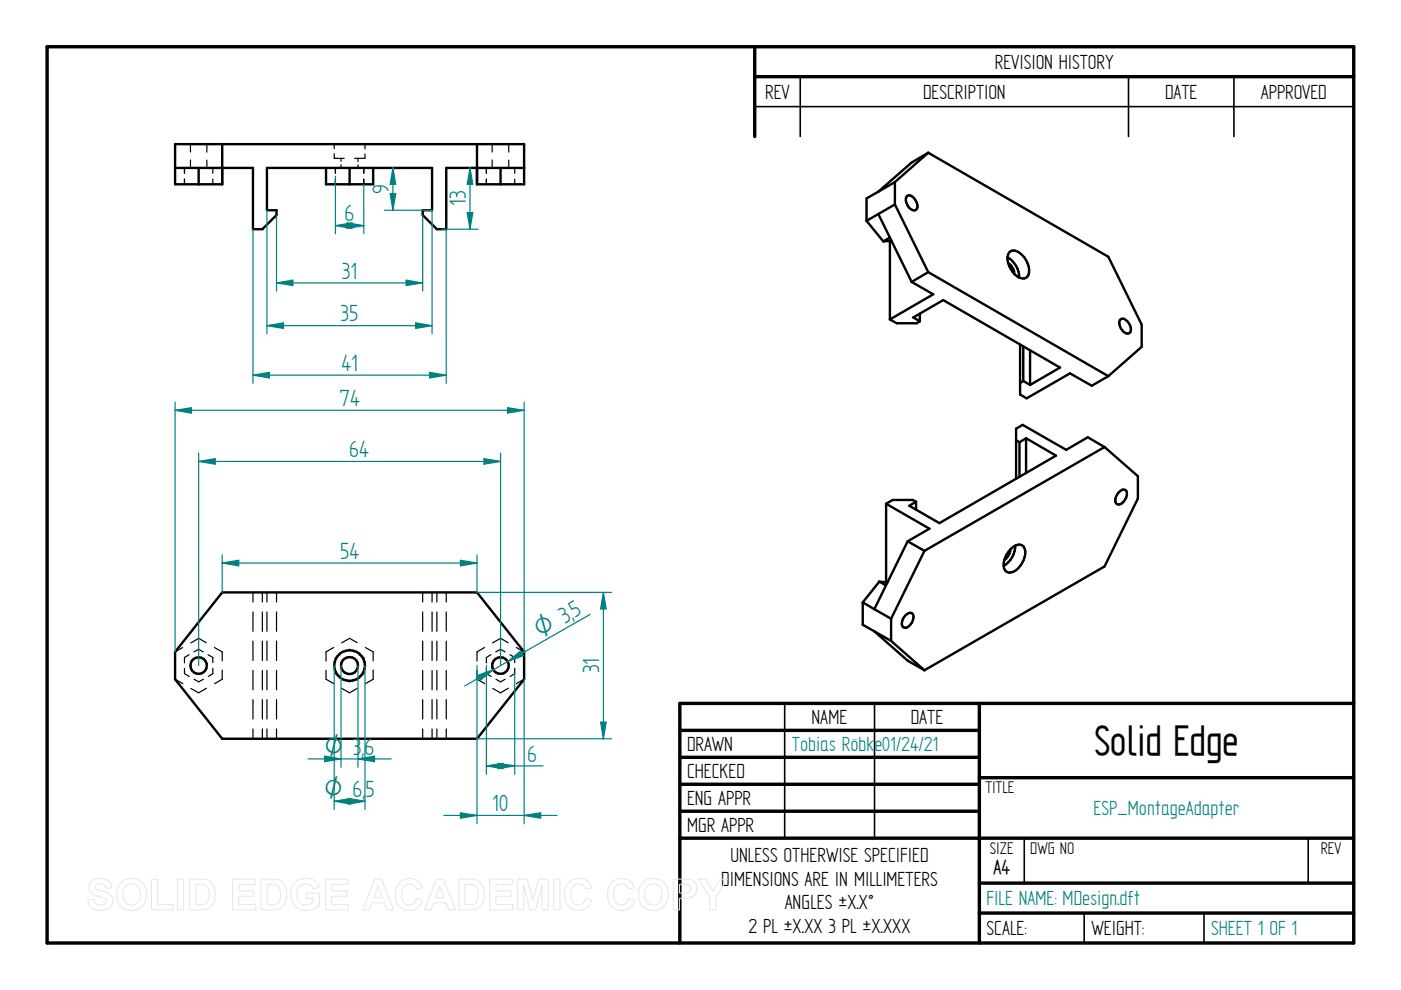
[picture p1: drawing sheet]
<svg xmlns="http://www.w3.org/2000/svg" width="297mm" height="210mm" viewBox="0 0 297 210" stroke-linecap="round" stroke-linejoin="round" font-family="sans-serif">
<g fill="none" stroke="#000" stroke-width=".72">
<path d="M10 9.9h277v190h-277zM160 9.9v19.1M160 16.3h127M144.1 154.9h63.5M207.6 149.1v50.8M287 149.1h-142.9v50.8M144.1 160.6h63.5M144.1 166.3h63.5M144.1 172h63.5M144.1 177.7h142.9M207.6 164.9h79.4M207.6 187.2h79.4"/>
<path d="M207.6 193.6h79.4"/>
</g>
<path d="M169.7 16.3v12.7M239.3 16.3v12.7M261.6 16.3v12.7M160 22.6h127M166.4 149.1v28.6M185.4 149.1v28.6M217.2 177.8v9.4M277.4 177.8v9.4M229.9 193.6v6.3M255.3 193.6v6.3" fill="none" stroke="#000" stroke-width=".34"/>
<g fill="none" stroke="#000" stroke-width=".25">
<path d="M39.1 35.6v1.1M39.1 38v1.1M40.4 30.6v1.6M40.4 33.9v1.7M43.9 30.6v1.7M43.9 34v1.6M45.1 35.6v1.1M45.1 38v1.1M70.9 32.6v1h2.1M70.9 30.6v.9M71.1 35.6v1.1M71.1 38v1.1"/>
<path d="M72.3 33.6v.6M72.3 34.9v.7M75.9 33.6v.6M75.9 35v.6M77.1 35.6v1.1M77.1 38v1.1M77.4 32.6v1h-2.2M77.4 30.6v1M103.1 35.6v1.1M103.1 38v1.1M104.3 30.6v1.6M104.3 33.9v1.7"/>
<path d="M107.9 30.6v1.7M107.9 34v1.6M109.1 35.6v1.1M109.1 38v1.1M38.7 137.3l-1.6 .9M40.1 138.8l-1 .6v1.1M41.1 138.2l1-.5 1 .5M43.7 136.3l-1.6-1-1.6 1M44.1 138.8l1 .6v1.1M45.5 137.3l1.6 .9v1.9M53.6 125.6v2M53.6 129.8v4.1"/>
<path d="M53.6 135.9v4.1M55.6 125.6v2M55.6 129.8v4.1M55.6 135.9v4.1M56.6 125.6v2M56.6 129.8v4.1M56.6 135.9v4.1M58.6 125.6v2M58.6 129.8v4.1M58.6 135.9v4.1M70.7 137.3l-1.6 .9v2M72.1 138.8l-1 .6v1.1"/>
<path d="M73.1 138.2l1-.5 1 .5M75.7 136.3l-1.6-1-1.7 1M76.1 138.8l1 .6v1.1M77.5 137.3l1.6 .9v1.9M89.6 125.6v2M89.6 129.8v4.1M89.6 135.9v4.1M91.6 125.6v2M91.6 129.8v4.1M91.6 135.9v4.1M92.6 125.6v2M92.6 129.8v4.1"/>
<path d="M92.6 135.9v4.1M94.6 125.6v2M94.6 129.8v4.1M94.6 135.9v4.1M102.7 137.3l-1.6 .9v2M104.1 138.8l-1 .6v1.1M105.1 138.2l1-.5 1 .5M107.7 136.3l-1.6-1-1.7 1M108.1 138.8l1 .6v1.1M109.5 137.3l1.6 .9M37.1 144l1.7 .9M39.1 141.7v1.1l1 .6"/>
<path d="M41.1 144l1 .6 1-.6M43.8 145.9l-1.7 1-1.6-.9M45.1 141.7v1.1l-.9 .6M47.1 142.1v1.9l-1.6 .9M53.6 142.2v4.1M53.6 148.3v4.1M53.6 154.6v2M55.6 142.2v4.1M55.6 148.3v4.1M55.6 154.6v2M56.6 142.2v4.1M56.6 148.3v4.1"/>
<path d="M56.6 154.6v2M58.6 142.2v4.1M58.6 148.3v4.1M58.6 154.6v2M69.1 142.1v1.9l1.7 .9M71.1 141.7v1.1l1 .6M73.1 144l1 .6 1-.6M75.8 145.9l-1.7 1-1.6-.9M77.1 141.7v1.1l-.9 .6M79.1 142.1v1.9l-1.6 .9M89.6 142.2v4.1M89.6 148.3v4.1"/>
<path d="M89.6 154.6v2M91.6 142.2v4.1M91.6 148.3v4.1M91.6 154.6v2M92.6 142.2v4.1M92.6 148.3v4.1M92.6 154.6v2M94.6 142.2v4.1M94.6 148.3v4.1M94.6 154.6v2M101.1 142.1v1.9l1.7 .9M103.1 141.7v1.1l1 .6"/>
<path d="M105.2 144l.9 .6 1-.6M107.8 145.9l-1.7 1-1.6-.9M109.1 141.7v1.1l-.9 .6M111.1 144l-1.6 .9"/>
</g>
<g fill="none" stroke="#000" stroke-width=".51">
<path d="M37.1 35.6h16.5v13h2l3-3v-1h-2v-9h35v9h-2v1l3 3h2v-13h16.5M42.1 35.6v3.5M47.1 30.6v8.5h-10v-8.5h74v8.5h-10v-8.5M69.1 35.6v3.5h10v-3.5M74.1 35.6v3.5M106.1 35.6v3.5M215.4 93.3l.8 .5M216.2 93.8v7.3M217.5 92.9l6.4 3.7-24.7 14.3-6.4-3.7 1.4-.8M217.5 92.9l-1.3 .9M217.5 92.9v7.4M234.2 94.8l-3.6-2.1-4.5 2.7-9.3-5.3-1.4 .8v10.6"/>
<path d="M234.2 94.8l7.1 6.2v4.7l-7.1 14.4-38.2 22M234.2 94.8l-38.2 22M187.9 106.8l9.2 5.3-4.7 2.7M187.9 106.8v16.6M192.4 114.8l3.6 2M192.4 114.8l-7 14.4M194.2 106.4l-.7-.4h-4.2l-1.4 .8M194.2 106.4v1.6M196 116.8l-7.1 14.4M214.2 116.5a2.89 2.89 0 0 1-1.3 2.2M214.3 116.4a2.25 2.25 0 0 1 2.4-.8 2.51 2.51 0 0 1 .3 3.1 3.9 3.9 0 0 1-3.1 2.7 1.52 1.52 0 0 1-1.1-1.9 5.2 5.2 0 0 1 1.5-3.1zM215.3 115.7a5.1 5.1 0 0 1-2.5 4.3"/>
<path d="M237.1 104.4a1.04 1.04 0 0 1 1.7-.3 2.31 2.31 0 0 1-1.7 2.9 .81 .81 0 0 1-.6-1.1zM47.1 125.6h54l10 12.6v5.8l-10 12.6h-54l-10-12.6v-5.8zM182.9 127.7l2.5 1.5M182.9 127.7v4.8l2.5 1.4M185.4 133.9l7 6.2 3.6 2M185.4 133.9l3.5 2M185.4 129.2l3.5 2M186.4 123.3l1.4 .8M186.4 123.3l-3.5 4.4M186.4 123.3l1.8 .2M188.9 131.2v4.7M188.9 135.9l7.1 6.2"/>
<path d="M191.9 130.6a1.11 1.11 0 0 1 1.6-.4 2.27 2.27 0 0 1-1.6 2.9 .81 .81 0 0 1-.7-1.1l.4-1z"/>
<circle cx="42.1" cy="141.1" r="1.75"/>
<circle cx="74.1" cy="141.1" r="1.79"/>
<circle cx="74.1" cy="141.1" r="3.3"/>
<circle cx="106.1" cy="141.1" r="1.76"/>
</g>
<path d="M37.1 85.3v52.9M37.1 87l3.5-.6v1.2zM111.1 85.3v52.9" fill="none" stroke="#008080" stroke-width=".25"/>
<path d="M37.1 87l3.5-.6v1.2z" fill="#008080"/>
<path d="M107.6 86.4l3.5 .6-3.5 .6z" fill="none" stroke="#008080" stroke-width=".25"/>
<path d="M107.6 86.4l3.5 .6-3.5 .6z" fill="#008080"/>
<path d="M37.1 87h74M101.1 125.6h28.6M127.9 125.6l.6 3.5h-1.2zM101.1 156.6h28.6" fill="none" stroke="#008080" stroke-width=".25"/>
<path d="M127.9 125.6l.6 3.5h-1.2z" fill="#008080"/>
<path d="M127.3 153.1h1.2l-.6 3.5z" fill="none" stroke="#008080" stroke-width=".25"/>
<path d="M127.3 153.1h1.2l-.6 3.5z" fill="#008080"/>
<path d="M42.1 96.1v45M42.1 97.8l3.5-.6v1.2zM106.1 96.1v45M127.9 125.6v31" fill="none" stroke="#008080" stroke-width=".25"/>
<path d="M42.1 97.8l3.5-.6v1.2z" fill="#008080"/>
<path d="M102.6 97.2l3.5 .6-3.5 .6z" fill="none" stroke="#008080" stroke-width=".25"/>
<path d="M102.6 97.2l3.5 .6-3.5 .6z" fill="#008080"/>
<path d="M42.1 97.8h64M47.1 117.6v8M97.6 118.8l3.5 .6-3.5 .6zM101.1 117.6v8" fill="none" stroke="#008080" stroke-width=".25"/>
<path d="M97.6 118.8l3.5 .6-3.5 .6z" fill="#008080"/>
<path d="M47.1 119.4l3.5-.6v1.2z" fill="none" stroke="#008080" stroke-width=".25"/>
<path d="M47.1 119.4l3.5-.6v1.2z" fill="#008080"/>
<path d="M47.1 119.4h54M72.3 141.1v21.6M75.9 141.1v21.6M68.8 160.3l3.5 .6-3.5 .6z" fill="none" stroke="#008080" stroke-width=".25"/>
<path d="M68.8 160.3l3.5 .6-3.5 .6z" fill="#008080"/>
<path d="M75.9 160.9l3.5-.6v1.2z" fill="none" stroke="#008080" stroke-width=".25"/>
<path d="M75.9 160.9l3.5-.6v1.2z" fill="#008080"/>
<path d="M70.9 141.1v30.5M77.4 141.1v30.5M65.3 160.9h17.6M70.9 169.9l3.5-.6v1.2z" fill="none" stroke="#008080" stroke-width=".25"/>
<path d="M70.9 169.9l3.5-.6v1.2z" fill="#008080"/>
<path d="M73.9 169.3l3.5 .6-3.5 .6z" fill="none" stroke="#008080" stroke-width=".25"/>
<path d="M73.9 169.3l3.5 .6-3.5 .6z" fill="#008080"/>
<path d="M56.6 44.6v26.2M91.6 44.6v26.2M56.6 69l3.5-.5v1.1zM70.9 169.9h6.5" fill="none" stroke="#008080" stroke-width=".25"/>
<path d="M56.6 69l3.5-.5v1.1z" fill="#008080"/>
<path d="M88.1 68.5l3.5 .5-3.5 .6z" fill="none" stroke="#008080" stroke-width=".25"/>
<path d="M88.1 68.5l3.5 .5-3.5 .6z" fill="#008080"/>
<path d="M58.6 45.6v16.1M58.6 60l3.5-.6v1.1zM89.6 45.6v16.1M56.6 69h35" fill="none" stroke="#008080" stroke-width=".25"/>
<path d="M58.6 60l3.5-.6v1.1z" fill="#008080"/>
<path d="M86.1 59.4l3.5 .6-3.5 .5z" fill="none" stroke="#008080" stroke-width=".25"/>
<path d="M86.1 59.4l3.5 .6-3.5 .5z" fill="#008080"/>
<path d="M99.6 35.6l.6 3.5h-1.1zM58.6 60h31M93.6 48.6h7.8" fill="none" stroke="#008080" stroke-width=".25"/>
<path d="M99.6 35.6l.6 3.5h-1.1z" fill="#008080"/>
<path d="M99.1 45.1h1.1l-.6 3.5z" fill="none" stroke="#008080" stroke-width=".25"/>
<path d="M99.1 45.1h1.1l-.6 3.5z" fill="#008080"/>
<path d="M83.3 35.6l.6 3.5h-1.2zM99.6 35.6v13M81.5 44.6h10.1" fill="none" stroke="#008080" stroke-width=".25"/>
<path d="M83.3 35.6l.6 3.5h-1.2z" fill="#008080"/>
<path d="M82.7 41.1h1.2l-.6 3.5z" fill="none" stroke="#008080" stroke-width=".25"/>
<path d="M82.7 41.1h1.2l-.6 3.5z" fill="#008080"/>
<path d="M83.3 35.6v9M125.1 130.3l-26.6 15.2M101.3 143.2l3.3-1.2-2.7 2.2z" fill="none" stroke="#008080" stroke-width=".25"/>
<path d="M101.3 143.2l3.3-1.2-2.7 2.2z" fill="#008080"/>
<path d="M107.7 140.3l2.7-2.3 .6 1z" fill="none" stroke="#008080" stroke-width=".25"/>
<path d="M107.7 140.3l2.7-2.3 .6 1z" fill="#008080"/>
<g fill="none" stroke="#000" stroke-width=".51">
<path d="M189.7 38.6v4.7M189.7 38.6l-3.5 2M196.8 32.4l38.2 22 7.1 14.4v4.7l-7.1 6.3M196.8 32.4l-7.1 6.2M196.8 32.4l-3.5 2.1-7.1 6.1M183.7 46.8l3.6 4.4M186.2 40.6l-2.5 1.5v4.7M186.2 45.4l-2.5 1.4M186.2 45.4l7.1 14.4M188.7 51.1v16.6M188.7 50.4l-1.4 .8M189 51.1l-1.7 .1"/>
<path d="M189.7 43.3l7.1 14.4M189.7 43.3l-3.5 2.1M192.4 41.5a1.83 1.83 0 0 1 2 1.5 1.07 1.07 0 0 1-.6 1.6 2.31 2.31 0 0 1-1.6-2.9zM193.3 59.8l4.6 2.6-9.2 5.3M196.8 57.7l38.2 22.1M196.8 57.7l-3.5 2.1M213.6 54.6a4.9 4.9 0 0 1 2.5 4.2M213.8 55.8a2.73 2.73 0 0 1 1.2 2.2M213.9 53.6a1.48 1.48 0 0 1 2.3 0 4.8 4.8 0 0 1 1.9 4.6 1.46 1.46 0 0 1-2.5 .4 4.7 4.7 0 0 1-1.9-4.7zM188.7 67.7l1.4 .8h4.2l.7-.4M195 68.1l-1.4-.8 6.4-3.7 24.7 14.3-6.3 3.7M195 66.5v1.6"/>
<path d="M216.3 73v10.7l1.4 .8 9.2-5.3 4.6 2.6 3.5-2M217 73.4v7.4M218.4 74.3v7.3M237.4 67.9a.82 .82 0 0 1 1.3 0 2.32 2.32 0 0 1 .9 2.5 .99 .99 0 0 1-1.6-.3 2.27 2.27 0 0 1-.6-2.2zM217 80.8l-.7 .4M217 80.8l1.4 .8"/>
</g>
<path d="M53.6 48.6v32.7M94.6 48.6v32.7M91.1 79l3.5 .5-3.5 .6z" fill="none" stroke="#008080" stroke-width=".25"/>
<path d="M91.1 79l3.5 .5-3.5 .6z" fill="#008080"/>
<path d="M53.6 79.5l3.5-.5v1.1z" fill="none" stroke="#008080" stroke-width=".25"/>
<path d="M53.6 79.5l3.5-.5v1.1z" fill="#008080"/>
<path d="M71.1 37.3v12.3M77.1 39.1v10.5M73.6 47.2l3.5 .6-3.5 .6zM53.6 79.5h41" fill="none" stroke="#008080" stroke-width=".25"/>
<path d="M73.6 47.2l3.5 .6-3.5 .6z" fill="#008080"/>
<path d="M71.1 47.8l3.5-.6v1.2z" fill="none" stroke="#008080" stroke-width=".25"/>
<path d="M71.1 47.8l3.5-.6v1.2z" fill="#008080"/>
<path d="M71.1 47.8h6M103.1 141.1v23.1M109.1 142.8v21.4M105.6 161.8l3.5 .6-3.5 .6z" fill="none" stroke="#008080" stroke-width=".25"/>
<path d="M105.6 161.8l3.5 .6-3.5 .6z" fill="#008080"/>
<path d="M103.1 162.4l3.5-.6v1.2z" fill="none" stroke="#008080" stroke-width=".25"/>
<path d="M103.1 162.4l3.5-.6v1.2z" fill="#008080"/>
<path d="M101.1 141.1v33.6M111.1 144v30.7M103.1 162.4h12M111.1 172.9l3.5-.6v1.2z" fill="none" stroke="#008080" stroke-width=".25"/>
<path d="M111.1 172.9l3.5-.6v1.2z" fill="#008080"/>
<path d="M97.6 172.3l3.5 .6-3.5 .6z" fill="none" stroke="#008080" stroke-width=".25"/>
<path d="M97.6 172.3l3.5 .6-3.5 .6z" fill="#008080"/>
<path d="M94.1 172.9h24" fill="none" stroke="#008080" stroke-width=".25"/>
<g fill="none" stroke="#e6e6e6" stroke-width=".21">
<path d="M19.3 186.9a3.1 3.1 0 0 1 4 .2l.4 1.2h-1.3a1.29 1.29 0 0 0-1-.9 1.29 1.29 0 0 0-1.2 .5l.1 .5 .4 .2a4.8 4.8 0 0 1 2.9 1.4 2.1 2.1 0 0 1-.2 2.3 2.1 2.1 0 0 1-2.1 .7 2.35 2.35 0 0 1-2.7-2.2l1.3-.1a1.41 1.41 0 0 0 1.2 1.2 1.41 1.41 0 0 0 1.5-.9 1.28 1.28 0 0 0-1.3-.9 2.4 2.4 0 0 1-2.4-2l.1-.6zM25.8 186.9a3.3 3.3 0 0 1 3.8-.2 3.3 3.3 0 0 1 1.4 3.6 3.2 3.2 0 0 1-3.6 2.7 3.2 3.2 0 0 1-2.6-3.8 3.1 3.1 0 0 1 1-2.3zM26.6 188a1.87 1.87 0 0 1 2.2-.4 1.87 1.87 0 0 1 1 2 1.88 1.88 0 0 1-1.9 2.3 1.88 1.88 0 0 1-1.8-2.3l.2-1.1zM32.1 186.4h1.3v5.4h3.3v1.1h-4.6zM37.6 186.4h1.3v6.5h-1.3zM40.2 186.4h2.4a2.79 2.79 0 0 1 3 3.3 2.8 2.8 0 0 1-2.9 3.2h-2.5zM41.5 187.5a2.64 2.64 0 0 1 2.4 .5 3.3 3.3 0 0 1-.2 3.6l-.9 .2h-1.3zM49.3 186.4h4.8v1.1h-3.5v1.4h3.2v1.1h-3.2v1.8h3.6v1.1h-4.9zM55.4 186.4h2.3a2.79 2.79 0 0 1 3.1 3.3 2.8 2.8 0 0 1-3 3.2h-2.4zM56.7 187.5a2.64 2.64 0 0 1 2.4 .5 3.3 3.3 0 0 1-.3 3.6l-.8 .2h-1.3zM62.4 187.2a3.4 3.4 0 0 1 4.9 .2l.4 .8-1.3 .2a1.83 1.83 0 0 0-2.2-.9 1.83 1.83 0 0 0-1.3 2.1 2.02 2.02 0 0 0 1.1 2.1 2.02 2.02 0 0 0 2.4-.4v-.8h-1.5v-1.1h2.8v2.6a3.6 3.6 0 0 1-5.8-1 4 4 0 0 1 .5-3.8zM69 186.4h4.8v1.1h-3.5v1.4h3.2v1.1h-3.2v1.8h3.6v1.1h-4.9z"/>
<path d="M79.4 186.4h1.5l2.5 6.5h-1.4l-.6-1.5h-2.5l-.6 1.5h-1.4zM80.1 187.9l.9 2.4h-1.8zM84.7 187.2a2.86 2.86 0 0 1 4.8 1l-1.2 .3a1.58 1.58 0 0 0-1.9-1.1 1.58 1.58 0 0 0-1.2 1.8 2.19 2.19 0 0 0 1.2 2.7 1.54 1.54 0 0 0 1.9-1.4l1.3 .4a2.92 2.92 0 0 1-3.4 2.1 2.92 2.92 0 0 1-2.3-3.3l.2-1.5zM92.5 186.4h1.5l2.6 6.5h-1.5l-.5-1.5h-2.6l-.6 1.5h-1.4zM93.3 187.9l.8 2.4h-1.7zM97.3 186.4h2.3a2.79 2.79 0 0 1 3.1 3.3 2.8 2.8 0 0 1-3 3.2h-2.4zM98.6 187.5a2.64 2.64 0 0 1 2.4 .5 3.3 3.3 0 0 1-.3 3.6l-.8 .2h-1.3zM103.8 186.4h4.8v1.1h-3.4v1.4h3.2v1.1h-3.2v1.8h3.6v1.1h-5zM109.8 186.4h2l1.2 4.4 1.2-4.4h2v6.5h-1.2l-.1-5.2-1.3 5.2h-1.3l-1.3-5.2v5.2h-1.2zM117.4 186.4h1.3v6.5h-1.3zM120.5 187.2a2.86 2.86 0 0 1 4.9 1l-1.3 .3a1.58 1.58 0 0 0-1.8-1.1 1.58 1.58 0 0 0-1.3 1.8 2.19 2.19 0 0 0 1.3 2.7 1.54 1.54 0 0 0 1.9-1.4l1.2 .4a2.92 2.92 0 0 1-3.4 2.1 2.92 2.92 0 0 1-2.3-3.3l.2-1.5zM129.6 187.2a2.86 2.86 0 0 1 4.9 1l-1.3 .3a1.58 1.58 0 0 0-1.8-1.1 1.58 1.58 0 0 0-1.3 1.8 2.19 2.19 0 0 0 1.3 2.7 1.54 1.54 0 0 0 1.9-1.4l1.2 .4a2.92 2.92 0 0 1-3.4 2.1 2.92 2.92 0 0 1-2.3-3.3l.2-1.5z"/>
<path d="M136.5 186.9a3.3 3.3 0 0 1 3.7-.2 3.3 3.3 0 0 1 1.5 3.6 3.2 3.2 0 0 1-3.7 2.7 3.2 3.2 0 0 1-2.6-3.8 3.1 3.1 0 0 1 1.1-2.3zM137.2 188a1.87 1.87 0 0 1 2.2-.4 1.87 1.87 0 0 1 1 2 1.88 1.88 0 0 1-1.9 2.3 1.88 1.88 0 0 1-1.8-2.3l.2-1.1zM142.7 186.4h2.1a2.49 2.49 0 0 1 2.7 1 2.11 2.11 0 0 1-.1 2.2 2.11 2.11 0 0 1-2.1 .8l-1.2 .1v2.4h-1.4zM144.1 187.5h.6a1.28 1.28 0 0 1 1.7 .9 1.21 1.21 0 0 1-1.6 1h-.7zM148.1 186.4h1.5l1.6 2.6 1.5-2.6h1.5l-2.4 3.8v2.7h-1.3v-2.7z"/>
</g>
<text font-size="10.1" x="232" y="160.1">Solid Edge</text>
<g font-size="5.6" fill="#008080">
<text x="82.4" y="41.1" transform="rotate(-90 82.4 41.1)">9</text>
<text x="73" y="46.9">6</text>
<text x="98.8" y="43.7" transform="rotate(-90 98.8 43.7)">13</text>
<text x="72.5" y="59.1">31</text>
<text x="72.2" y="68.2">35</text>
<text x="72.4" y="78.7">41</text>
<text x="72" y="86.1">74</text>
<text x="74" y="96.9">64</text>
<text x="72.1" y="118.5">54</text>
<text x="121.9" y="131.1" transform="rotate(-30 121.9 131.1)">5</text>
<text x="127" y="142.7" transform="rotate(-90 127 142.7)">31</text>
<text x="74.8" y="160.1">3,6</text>
<text x="111.8" y="161.5">6</text>
<text x="104.3" y="172">10</text>
</g>
<g font-size="5.4" fill="#008080">
<text x="114.6" y="135.3" transform="rotate(-30 114.6 135.3)">O 3,</text>
<text x="68.8" y="160.1">O</text>
<text x="68.7" y="169">O 6,5</text>
</g>
<g font-size="4.9">
<text x="210.9" y="14.6">REVISION HISTORY</text>
<text x="162.2" y="20.9">REV</text>
<text x="195.7" y="20.9">DESCRIPTION</text>
<text x="247" y="20.9">DATE</text>
<text x="267.3" y="20.9">APPROVED</text>
<text x="172.1" y="153.5">NAME</text>
<text x="193.1" y="153.5">DATE</text>
<text x="145.7" y="159.2">DRAWN</text>
<text x="145.7" y="164.9">CHECKED</text>
<text x="145.7" y="170.6">ENG APPR</text>
<text x="145.7" y="176.3">MGR APPR</text>
<text x="154.9" y="182.8">UNLESS OTHERWISE SPECIFIED</text>
<text x="152.9" y="187.8">DIMENSIONS ARE IN MILLIMETERS</text>
<text x="158.7" y="197.7">2 PL ±X.XX 3 PL ±X.XXX</text>
<text x="166.4" y="192.8">ANGLES ±X.X°</text>
<text x="209.2" y="198.2">SCALE:</text>
<text x="231.4" y="198.2">WEIGHT:</text>
</g>
<g font-size="4.9" fill="#008080">
<text x="167.9" y="159.2">Tobias Röbke01/24/21</text>
<text x="231.9" y="172.8">ESP_MontageAdapter</text>
<text x="209.2" y="191.9">FILE NAME: MDesign.dft</text>
<text x="256.8" y="198.3">SHEET 1 OF 1</text>
</g>
<text font-size="4.8" x="210.6" y="185.2">A4</text>
<g font-size="4.1">
<text x="208.9" y="168.1">TITLE</text>
<text x="209.8" y="181">SIZE</text>
<text x="218.4" y="181">DWG NO</text>
<text x="280" y="181">REV</text>
</g>
</svg>
